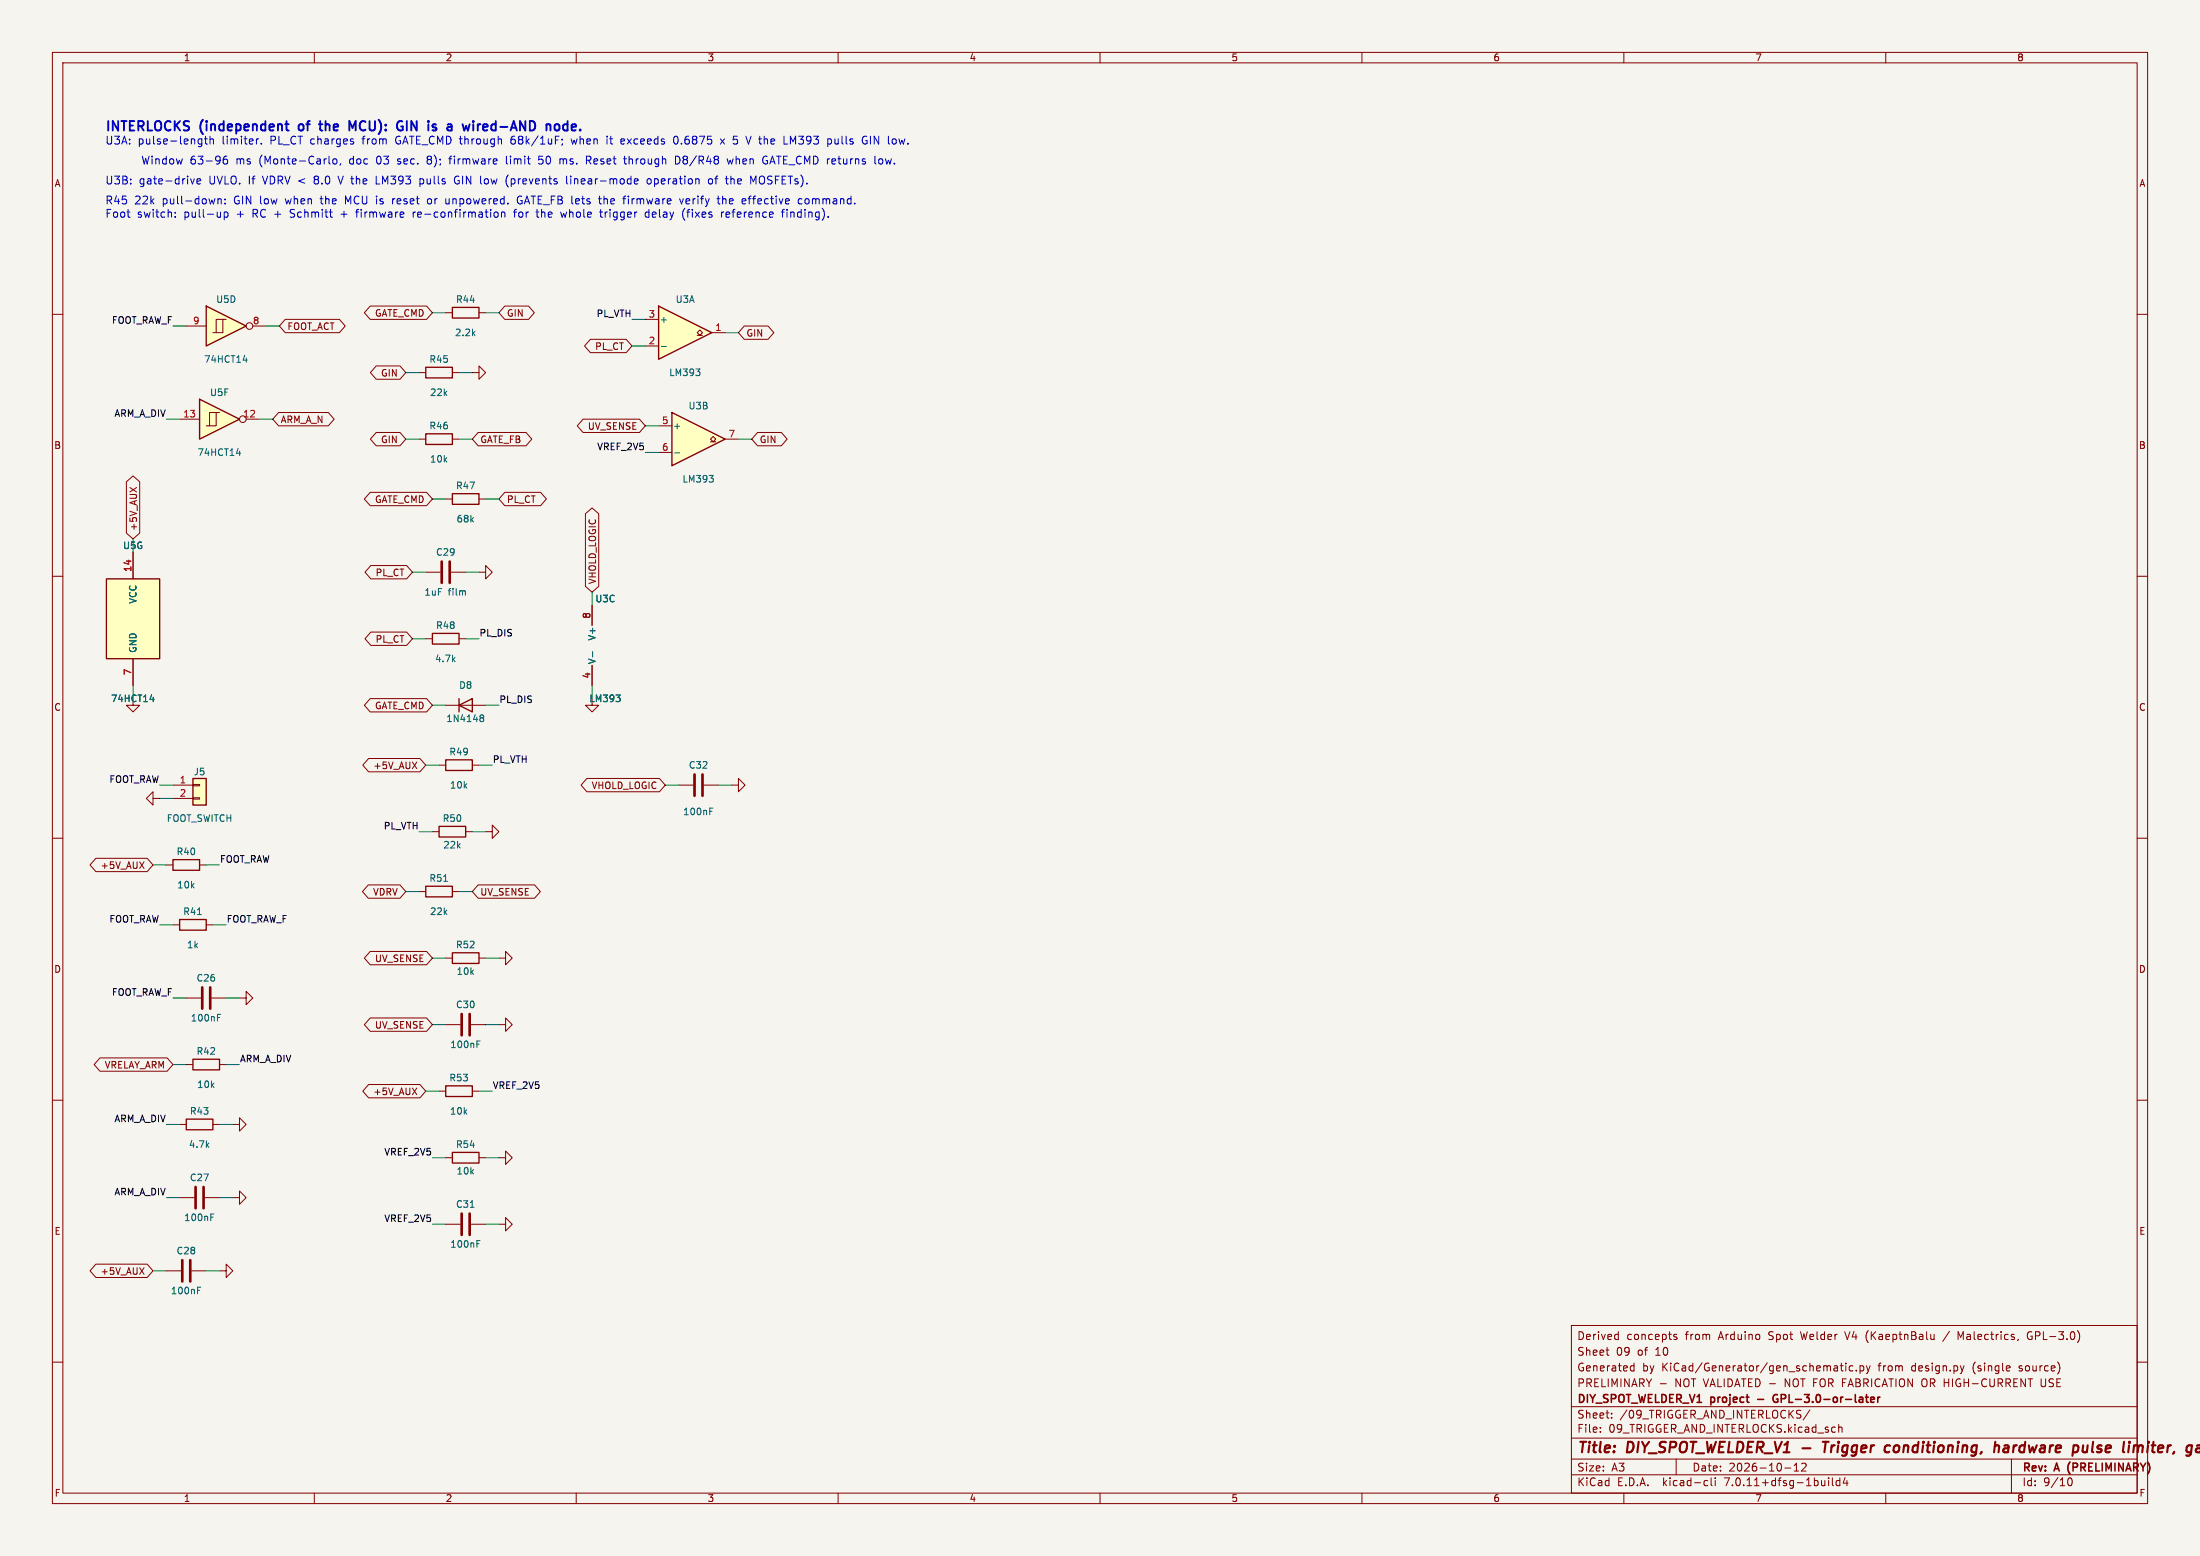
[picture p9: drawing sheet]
<svg xmlns="http://www.w3.org/2000/svg" width="420mm" height="297mm" viewBox="0 0 420 297" stroke-linecap="round" stroke-linejoin="round" font-family="sans-serif">
<path d="M0 0h420v297h-420z" fill="#f5f4ef" stroke="#f5f4ef" stroke-width=".19"/>
<g fill="none" stroke="#840000" stroke-width=".19">
<path d="M10 10h400v277h-400zM12 12h396v273h-396zM60 10v2M110 10v2M160 10v2M210 10v2M260 10v2M310 10v2M360 10v2M10 60h2M85.1 59.7h1.3M91.4 59.7h1.3"/>
<path d="M408 60h2M80 71.1h1.3M86.4 71.1h1.2M90.2 71.1h1.2v-1.2l1.3 1.2-1.3 1.3v-1.3M80 83.8h1.3M86.4 83.8h1.2M10 110h2M91.4 109.2h1.3v-1.2l1.3 1.2-1.3 1.3v-1.3M113 115.6v3.8M408 110h2M81.3 121.9h1.2M85.1 134.6h7.6"/>
<path d="M87.6 121.9h1.3M113 133.4v1.2h1.3l-1.3 1.3-1.2-1.3h1.2M113 127v3.8M10 160h2M29.2 152.4v-1.3l-1.3 1.3 1.3 1.3v-1.3h1.3M33 149.9h3.8M33 152.4h3.8M36.8 152.3h1.3v.2h-1.3zM36.8 149.7h1.3v.3h-1.3zM83.8 146.1h1.3M90.2 146.1h1.2M408 160h2"/>
<path d="M31.7 165.1h1.3M33 176.5h1.3M38.1 165.1h1.3M39.4 176.5h1.2M35.6 190.5h2.8M40.4 190.5h2.8M45.7 190.5h1.3v-1.3l1.3 1.3-1.3 1.3v-1.3M10 210h2M34.3 214.6h1.3M35.6 203.2h1.2M40.6 214.6h1.3M41.9 203.2h1.3"/>
<path d="M44.4 214.6h1.3v-1.2l1.3 1.2-1.3 1.3v-1.3M408 210h2M34.3 228.6h2.8M39.1 228.6h2.8M44.4 228.6h1.3v-1.3l1.3 1.3-1.3 1.3v-1.3M10 260h2M31.7 242.6h2.8M36.6 242.6h2.8M300 253h108v32h-108zM306.6 257.7h.6M307 258.7h.2M308.5 254.7l.4 .1"/>
<path d="M308.9 254.2v1.5M308.9 255.6l-.4 .1M319.5 255l.7 .4-.3 .3-.4-.1M320.1 254.8l-.4-.1-.2 .2M352.2 254.2l.5 1.5M369.2 255.5l-.4 .2M369.2 254.7v1M372.2 254.1l-1.3 1.9M374.3 255.3l-.5-1.1v1.5M385.3 255.6l-.1 .2M387.7 254.2a.75 .75 0 0 0-.7 .7 .75 .75 0 0 0 .7 .8M408 260h2"/>
<path d="M300 278.5h108M300 274.5h108M300 268.5h108M305.5 273.2v.2M305.5 272.5v.1M307.7 270.5v.2M307.7 269.8v.1M311.4 261.6h.5M311.4 260.8h.5M311.9 260.2v1.5M316.9 264.1h1.2M320 278.5v3"/>
<path d="M342.5 279.7l.4-.4v1.5M343.9 279.4l.6-.1 .2 .1 .1 .3-.9 1.1h.9M345.5 269.1l-1.3 1.9M351 271.9v1.5M351 272.5l.2-.1 .4 .1 .1 .9M351.3 260.7h.6M351.5 260.2v1.3l.4 .2M352.4 260.2v.1M352.4 260.7v1M353.7 260.8l-.4-.1-.3 .3 .2 .6h.5M354.4 261.5v.2M355.1 260.8l.4-.1 .3 .3-.1 .6h-.6"/>
<path d="M355.1 260.7v1.5M356.3 260.7l.4 1M356.7 261.7l-.4 .5M357 260.7l-.3 1M374.9 260.7l-.3 1M384 278.5v6.5M389.7 263.2v1.2l.2 .3h.3M60 285v2M110 285v2M160 285v2M210 285v2M260 285v2"/>
<path d="M300 281.5h108M310 285v2M325.6 282.6l.4 .1M326 283.5l-.4 .1M326.7 282.1v1.3l.2 .2M327.4 282.1v.1M327.4 282.6v1M340.7 280.2h1.2M342.5 280.8h.9M349.1 282.1v.1M349.1 282.6v1M349.8 282.1v1.3l.2 .2"/>
<path d="M351.2 282.7l-.4-.1-.3 .3 .2 .6h.5M351.2 282.1v1.5M352.2 282l-.3 1.1h.9M352.6 282.6v1M360 285v2M394.8 282.4l-.1 .3M395.5 282.4l.1 .6-.2 .5h-.5l-.2-.5"/>
</g>
<g fill="none" stroke="#840000" stroke-width=".4">
<path d="M348 275.2h1.1M348.5 275.2l-.2 2M360.3 275.9l.5 .1M360.7 277.1l-.2 .1M361.5 276.3v.7M380.8 276.1a.49 .49 0 0 1 .9 .1l-.2 1M380.9 275.2l-.2 2M383.2 275.9l-.6 .1M383.2 276.4h-.4a.4 .4 0 0 0-.4 .4 .4 .4 0 0 0 .3 .4l.6-.1M397.7 275.9l-.1 1.2a.57 .57 0 0 0 .8-.1M398.5 275.9l-.1 1.3M408 275.9l.2 .3"/>
<path d="M408.2 276.2a.5 .5 0 0 1 .8-.2v1.2M408.2 276.2l-.1 1"/>
</g>
<path d="M339.1 267h.3M339.2 266.2a.75 .75 0 0 0-.7 .7 .75 .75 0 0 0 .6 .8l.2-.1M356.1 266.7h.6M356.3 266.2v1.3l.4 .2M357.1 267.2l.7-.2v-.2l-.5-.1-.2 .2 .1 .7h.6M358.5 266.7v1M358.9 266.7l-.3 .1-.1 .2" fill="none" stroke="#840000" stroke-width=".3"/>
<path d="M36.8 148.6h2.6v5.1h-2.6z" fill="#ffffc2" stroke="#ffffc2" stroke-width=".19"/>
<path d="M86.4 58.7h5v2h-5zM81.3 70.1h5.1v2h-5.1zM81.3 82.8h5.1v2h-5.1zM82.5 120.9h5.1v2h-5.1zM87.6 134.6l2.6-1.2v2.5zM87.6 133.4v2.5M36.8 148.6h2.6v5.1h-2.6zM85.1 145h5.1v2.1h-5.1zM33 164.1h5.1v2h-5.1zM34.3 175.5h5.1v2h-5.1zM35.6 213.6h5v2h-5zM36.8 202.2h5.1v2h-5.1z" fill="none" stroke="#840000" stroke-width=".25"/>
<g fill="none" stroke="#006464" stroke-width=".19">
<path d="M91.7 137h.2M91.7 136.5h.4l.2 .1v.2l-.2 .2M91.9 137h.2M91.9 137l-.2 .1M92.1 137l.2 .3v.3l-.2 .1h-.4M113.1 124.4v1M117.6 132.7h.8l-.4 .4M118.3 133.3v.5M37.7 174.6h.7M41.5 194.2h.4M41.5 193.6h.6M40.2 232.3h.5"/>
<path d="M40.2 231.7h.7M37.7 246.3h.4M37.7 245.7h.6"/>
</g>
<path d="M38.6 188.5v4M40.1 188.5v4M37.3 226.6v4M38.9 226.6v4M34.8 240.5v4.1M36.3 240.5v4.1" fill="none" stroke="#840000" stroke-width=".51"/>
<path d="M128.3 78.7l10.1 5.1-10.1 5.1z" fill="#ffffc2"/>
<path d="M128.3 78.7l10.1 5.1-10.1 5.1z" fill="none" stroke="#840000" stroke-width=".25"/>
<path d="M125.7 81.3h2.6M125.7 86.4h2.6M135.6 84.3h.5l-.5-.5 .5-.5 .6 .5-.6 .5h.6M138.4 83.8h2.6M41.9 242.6h1.3v-1.3l1.2 1.3-1.2 1.2v-1.2" fill="none" stroke="#840000" stroke-width=".19"/>
<path d="M128.8 86.5h1M135.4 90.7h.8l-.5 .5M136.1 91.4v.5" fill="none" stroke="#006464" stroke-width=".19"/>
<path d="M125.7 58.4l10.2 5.1-10.2 5.1z" fill="#ffffc2"/>
<path d="M125.7 58.4l10.2 5.1-10.2 5.1zM86.4 94.2h5v2.1h-5zM86.4 220h5v2h-5z" fill="none" stroke="#840000" stroke-width=".25"/>
<path d="M123.2 66h2.5M123.2 61h2.5M133.1 64h.5l-.5-.5 .5-.5 .5 .5-.5 .5h.5M135.9 63.5h2.5M85.1 95.3h1.3M91.4 95.3h1.3M85.1 221h1.3M91.4 221h1.3M95.2 233.7h1.3v-1.3l1.3 1.3-1.3 1.2v-1.2M95.2 221h1.3v-1.3l1.3 1.3-1.3 1.2v-1.2" fill="none" stroke="#840000" stroke-width=".19"/>
<path d="M126.3 66.1h.9M132.8 70.4h.8l-.4 .5M133.6 71v.6" fill="none" stroke="#006464" stroke-width=".19"/>
<path d="M39.4 58.4l7.6 3.8-7.6 3.8z" fill="#ffffc2"/>
<path d="M39.4 58.4l7.6 3.8-7.6 3.8zM85.1 207.3h5.1v2h-5.1z" fill="none" stroke="#840000" stroke-width=".25"/>
<g fill="none" stroke="#840000" stroke-width=".19">
<path d="M35.6 62.2h3.8M42.5 61h-1.2v2.5M43.2 61h-.7v2.5h-1.9M48.3 62.2h2.5M83.8 208.3h1.3M90.2 208.3h1.2M85.1 233.7h2.8M89.9 233.7h2.8"/>
<circle cx="47.6" cy="62.2" r=".63"/>
</g>
<path d="M46.4 68.7h.8M47 68.3v.9M89.8 230.4h.7M91 237.4h.5M91 236.8h.7" fill="none" stroke="#006464" stroke-width=".19"/>
<path d="M88.1 231.6v4.1M89.7 231.6v4.1" fill="none" stroke="#840000" stroke-width=".51"/>
<path d="M38.1 76.2l7.6 3.8-7.6 3.8z" fill="#ffffc2"/>
<path d="M38.1 76.2l7.6 3.8-7.6 3.8zM20.3 110.5h10.2v15.2h-10.2zM83.8 157.7h5.1v2.1h-5.1zM81.3 169.2h5.1v2h-5.1zM86.4 181.9h5v2h-5z" fill="none" stroke="#840000" stroke-width=".25"/>
<g fill="none" stroke="#840000" stroke-width=".19">
<path d="M70.7 58.4h10.7l1.1 1.3-1.1 1.3h-10.7l-1.1-1.3zM96.4 58.4h4.5l1.1 1.3-1.1 1.3h-4.5l-1.2-1.3zM41.3 78.7h-1.3v2.6M41.9 78.7h-.6v2.6h-1.9M53.2 78.7h9.5l1.1 1.3-1.1 1.3h-9.5l-1.1-1.3zM54.5 61h10.3l1.1 1.2-1.1 1.3h-10.3l-1.2-1.3zM71.8 69.8h4.6l1.1 1.3-1.1 1.3h-4.6l-1.1-1.3zM112.7 64.8h6.8l1.1 1.2-1.1 1.3h-6.8l-1.1-1.3zM142.1 62.2h4.5l1.1 1.3-1.1 1.3h-4.5l-1.1-1.3zM24.1 92l1.3-1.2 1.3 1.2v9.8l-1.3 1.1-1.3-1.1zM34.3 80h3.8M47 80h2.5"/>
<path d="M70.7 94h10.7l1.1 1.3-1.1 1.2h-10.7l-1.1-1.2zM71.8 82.5h4.6l1.1 1.3-1.1 1.3h-4.6l-1.1-1.3zM91.3 82.5h9.1l1.1 1.3-1.1 1.3h-9.1l-1.1-1.3zM96.4 94h6.8l1.1 1.3-1.1 1.2h-6.8l-1.2-1.2zM111.3 80h10.8l1.1 1.3-1.1 1.3h-10.8l-1.1-1.3zM111.8 98.1l1.2-1.1 1.3 1.1v13.8l-1.3 1.1-1.2-1.1zM144.6 82.5h4.6l1.1 1.3-1.1 1.3h-4.6l-1.1-1.3zM25.4 105.4v5.1M70.8 107.9h6.8l1.1 1.3-1.1 1.3h-6.8l-1.1-1.3zM81.3 109.2h2.8M86.1 109.2h2.8M113 115.6v3.8"/>
<path d="M25.4 133.4v1.2h1.3l-1.3 1.3-1.3-1.3h1.3M25.4 125.7v5.1M70.7 133.3h10.7l1.1 1.3-1.1 1.3h-10.7l-1.1-1.3zM70.8 120.6h6.8l1.1 1.3-1.1 1.3h-6.8l-1.1-1.3zM113 127v3.8M70.4 144.8h9.8l1.1 1.3-1.1 1.2h-9.8l-1.1-1.2zM82.5 158.8h1.3M88.9 158.8h1.3M92.7 158.8h1.3v-1.3l1.2 1.3-1.2 1.2v-1.2M112 148.6h13.9l1.1 1.3-1.1 1.2h-13.9l-1.1-1.2zM129.5 149.9h2.8M134.4 149.9h2.8"/>
<path d="M139.7 149.9h1.3v-1.3l1.2 1.3-1.2 1.2v-1.2M18.3 163.8h9.8l1.1 1.3-1.1 1.3h-9.8l-1.1-1.3zM70.3 168.9h6.1l1.1 1.3-1.1 1.3h-6.1l-1.1-1.3zM80 170.2h1.3M86.4 170.2h1.2M91.3 168.9h10.7l1.2 1.3-1.2 1.3h-10.7l-1.1-1.3zM70.7 181.6h10.7l1.1 1.3-1.1 1.3h-10.7l-1.1-1.3zM70.7 194.3h10.7l1.1 1.3-1.1 1.3h-10.7l-1.1-1.3zM85.1 182.9h1.3M85.1 195.6h2.8M89.9 195.6h2.8M91.4 182.9h1.3"/>
<path d="M95.2 195.6h1.3v-1.3l1.3 1.3-1.3 1.3v-1.3M95.2 182.9h1.3v-1.3l1.3 1.3-1.3 1.3v-1.3M19.1 201.9h12.8l1.1 1.3-1.1 1.3h-12.8l-1.1-1.3zM70.4 207h9.8l1.1 1.3-1.1 1.3h-9.8l-1.1-1.3zM18.3 241.3h9.8l1.1 1.3-1.1 1.2h-9.8l-1.1-1.2z"/>
<circle cx="46.4" cy="80" r=".63"/>
</g>
<g fill="none" stroke="#006464" stroke-width=".19">
<path d="M45.1 86.5h.8M45.8 86.1v.8M88.8 112.8v.8M28.6 133.5h.8M29.2 133.1v.8M113.1 124.4v1M117.6 132.7h.8l-.4 .4M118.3 133.3v.5M135.5 154.9h.4M135.5 154.2h.6M84.7 168.2h.7M91 199.3h.5"/>
<path d="M91 198.7h.7"/>
</g>
<path d="M84.3 107.2v4.1M85.9 107.2v4.1M132.6 147.8v4.1M134.1 147.8v4.1M88.1 193.5v4.1M89.7 193.5v4.1" fill="none" stroke="#840000" stroke-width=".51"/>
<path d="M20.3 110.5h10.2v15.2h-10.2z" fill="#ffffc2" stroke="#ffffc2" stroke-width=".19"/>
<g fill="none" stroke="#0000c2" stroke-width=".19">
<path d="M36.4 34.1l.3 1 .4-1M36.5 30.2v1M36.5 30.5v.2M37.6 34.6l.7-.1-.1-.3-.4-.1-.2 .2 .1 .7h.5M38.4 26.5l.1 .1M38.5 26.5v1.2l-.3 .3M38.5 27.4l-.4 .1M39.2 26v1.3l.4 .2M40.1 26v1.5M40.3 26.5l-.2 .1M40.5 26.5l.2 .2v.8M41.6 37.9v1"/>
<path d="M41.6 38.1l.2-.2 .4 .1v.9M42.9 30.4h.3l.3 .3-.1 .5-.5 .1M43 38.8v.1M43 38v.1M43 29.8h.3M45.2 30.3v1M45.5 30.3l-.3 .2M49.2 26.5l-.1 .1M49.9 27.4v.1M50 29.6a1.72 1.72 0 0 0 0 2.3M63.8 30.3l.4 .1 .1 .2-.1 .6-.4 .1M64.5 33.6l.5 1.5"/>
<path d="M65 31.2l-.1 .3M66.5 38.5l-.5-1.1v1.5M67.3 30.3h-.3l-.3 .3 .1 .6 .5 .1M68.3 40l-.2 .2v1.3M71.8 33.6v1.5h.7M72 31l.2 .3 .4-.1M72.6 30l-.4-.2-.2 .3M75 37.9v1M75.4 37.9l-.3 .1-.1 .2M76.1 30.8l.4 .1v.2l-.2 .2h-.3M76.1 30.3l.4 .1M80.2 35h.5"/>
<path d="M80.2 34.2h.5M80.2 34.1v1.5M81.7 29.9l.4-.1 .2 .2 .1 .2-.3 .3M81.7 30.4l.1 .1M81.8 30.5h.3M81.8 30.5h-.1M82.1 30.5l.3 .2-.1 .5-.2 .1-.4-.1M82.2 38l-.3-.1-.3 .3 .1 .6 .2 .1h.3M85.7 30.3h.5M85.7 38.8l-.4 .1M85.7 37.9v1M86.1 29.8h.1"/>
<path d="M86.7 29.8v.2M86.7 30.3v1M87.4 34.5h.3M87.5 33.6a.75 .75 0 0 0-.8 .7 .75 .75 0 0 0 .7 .8l.2-.1M96.7 29.8v1.3l.2 .2M97 35.6v.1M97 33.4v.1M97.5 29.8v.2M97.5 30.3v1M97.8 26.1a1.01 1.01 0 0 0 0 1.4M97.8 26.6l-.3 .3M98.6 40l-.4 .2v1.3"/>
<path d="M99.4 38.3h.3M99.6 37.5a.74 .74 0 0 0-.9 .5 .74 .74 0 0 0 .5 .9l.5-.1M102.5 40v1.3l.4 .2M102.9 29.8h.7M102.9 30.5l.5-.1 .3 .3-.2 .5h-.6M104.3 30.1v.9M107.3 26.6v.1M107.4 27.4l-.2 .3M107.7 30.3h.3l.2 .2v.8M108.2 33.6v1.3l.2 .2M109 33.6v.2M109 34.1v1"/>
<path d="M109 26.5l.3 1 .3-.7M113.9 30.3h-.3l-.2 .2 .1 .7 .4 .1M114.1 30.7l-.7 .1M114.2 37.9h.6M114.5 38.9h.3M115.3 37.4v1.5M115.5 37.9l-.2 .2M115.9 26v.1M115.9 26.5v1M116.4 26.5h.6M118.6 27.4h.6M118.6 26.6l.4-.1 .2 .2"/>
<path d="M119.2 26.9l-.7 .1M120 37.4v.2M120 37.9v1M120.3 30.3h.2l.2 .2v.8M121.3 34.1l.4 .1 .1 .3-.7 .1M121.7 35l-.4 .1M123.6 34.3l.2-.2 .4 .2 .1 .5-.1 .2-.4 .1-.2-.1zM123.9 40v1.5M129.3 29.8a.81 .81 0 0 1 .5 .8 .81 .81 0 0 1-.5 .7M129.5 26.6l-.2-.5-.2-.1a.8 .8 0 0 0-.5 .7 .8 .8 0 0 0 .5 .8l.2-.1 .2-.5M129.7 37.9l.4 1 .4-1M130.7 30.5l-.3 .2 .1 .5 .2 .1 .4-.1"/>
<path d="M130.7 30.5h.3M130.7 39.8h.1M131 30.5h.1M131.1 29.9l-.4-.1-.2 .2-.1 .2 .3 .3M131.1 30.4l-.1 .1M131.5 37.9h-.3l-.2 .2v.8h.5M131.7 38.3l-.7 .1M135.3 34.3l.2-.2 .5 .2v.5l-.1 .2-.4 .1-.2-.1zM136.5 34.1h.5M136.7 33.7v1.4M137.5 26.5l.8 1M138 38.1l.2-.2 .3 .1 .1 .9"/>
<path d="M138 37.4v1.5M138.3 26.5l-.8 1M139.7 34.1h.3l.2 .2v.8M140 30.3l-.3 1-.3-.7-.3 .7M140.5 29.8v1.5M141.1 30.4l-.4-.1-.2 .2M142.8 37.9h.6M143.4 37.4l-.4 .2v1.3M145.2 33.7a1.06 1.06 0 0 0 0 1.3M147 31.3l.5-1.5 .5 1.5M147.1 30.9h.7M149.7 40l-.3 .2v1.3"/>
<path d="M150.2 40v.1M151.4 27.1l-.5-1.1v1.5M152.5 38h.6M152.5 38.9h.6M154.4 38.1l-.4-.2-.3 .3 .1 .7h.4l.2-.1M159.4 26.5v.8l.1 .1 .3 .1M165.2 26.9h.3v.5l-.3 .1M165.3 26l.2 .1M166.2 26v1.5M168.2 30.3l.3 .3v.4l-.3 .3M169 30.3l.3 1 .3-.7 .3 .7M33.5 41.3v.2"/>
<path d="M33.5 40.5v.2M42.1 40.5v1M42.1 41.3l-.1 .1M42.8 40.5v1.5M42.8 40.5h.4l.3 .3-.1 .6h-.6M67.9 40.5h.6M78.9 40.5v1M79.3 40.5h-.3l-.1 .3M94.3 40.8l.3-.3h.4l.1 .3-.1 .6-.4 .1-.3-.3M95.7 40.6l.3-.1h.3l.1 1M95.7 40.5v1M98 40.5h.6"/>
<path d="M102.3 40.5h.6M108.2 40.5l-.3 1-.3-.7-.3 .7M114.5 40.5h.5M114.7 41.3l.3 .2M115.5 40.5v1M115.6 40.6l-.1 .2M123.9 40.5h-.4l-.3 .3 .1 .6h.6M130.7 42h.1M131.1 40.5h.6M131.3 40.2v1.3M138.2 40.5l-.4 .1M139.2 40.5h-.4l-.2 .2 .1 .7h.5"/>
<path d="M139.3 40.8l-.7 .2M149.2 40.5h.5M150.2 40.5v1"/>
</g>
<g fill="none" stroke="#0000c2" stroke-width=".36">
<path d="M54.4 23.7h.7M54.8 24.8l.3 .1M57.1 23.9v.8M60.9 23.7h.7M61.1 23.1v1.6l.1 .1 .4 .1M66.7 23.1l.6 1.3 .6-1.3v1.8M77.7 23.1v1.8M88.3 23.7l.3 1.2 .4-.8 .3 .8M92.8 23.7h-.3l-.3 .3 .1 .8 .5 .1M93.1 24.1l-.9 .2M108.4 23.8l-.6-.1-.3 .4v.5l.2 .2h.7M108.4 23.1v1.8"/>
<path d="M109.7 23.7h-.3l-.3 .3 .1 .8 .5 .1M110 24.1l-.9 .2"/>
</g>
<g fill="none" stroke="#009600" stroke-width=".19">
<path d="M82.5 59.7h2.6M92.7 59.7h2.5M33 62.2h2.6M50.8 62.2h2.5M77.5 71.1h2.5M87.6 71.1h2.6M120.6 66h2.6M120.6 61h2.6M138.4 63.5h2.6M31.7 80h2.6M49.5 80h2.6M77.5 83.8h2.5"/>
<path d="M82.5 95.3h2.6M87.6 83.8h2.6M92.7 95.3h2.5M123.2 86.4h2.5M123.2 81.3h2.5M141 83.8h2.5M25.4 102.9v2.5M78.7 109.2h2.6M88.9 109.2h2.5M113 113v2.6M25.4 130.8v2.6M78.7 121.9h2.6"/>
<path d="M82.5 134.6h2.6M88.9 121.9h2.5M92.7 134.6h2.5M113 130.8v2.6M30.5 149.9h2.5M30.5 152.4h2.5M80 158.8h2.5M81.3 146.1h2.5M90.2 158.8h2.5M91.4 146.1h2.6M127 149.9h2.5M137.2 149.9h2.5"/>
<path d="M29.2 165.1h2.5M30.5 176.5h2.5M39.4 165.1h2.5M40.6 176.5h2.6M77.5 170.2h2.5M87.6 170.2h2.6M33 190.5h2.6M43.2 190.5h2.5M82.5 182.9h2.6M82.5 195.6h2.6M92.7 182.9h2.5M92.7 195.6h2.5"/>
<path d="M31.7 214.6h2.6M33 203.2h2.6M41.9 214.6h2.5M43.2 203.2h2.5M81.3 208.3h2.5M91.4 208.3h2.6M31.7 228.6h2.6M41.9 228.6h2.5M82.5 233.7h2.6M82.5 221h2.6M92.7 233.7h2.5M92.7 221h2.5"/>
<path d="M29.2 242.6h2.5M39.4 242.6h2.5"/>
</g>
<g font-size="2.8" fill="#840000">
<text x="301" y="277.9">Title:</text>
<text x="310.6" y="277.9">DIY_SPOT_WELDER_V1 -</text>
<text x="349.7" y="277.9">Trigger</text>
<text x="362.3" y="277.9">conditioning,</text>
<text x="383.9" y="277.9">hardware</text>
<text x="399.8" y="277.9">pulse</text>
<text x="410.1" y="277.9">limiter,</text>
</g>
<g font-size="2.5" fill="#0000c2">
<text x="20" y="25.2">INTERLOCKS</text>
<text x="38.3" y="25.2">(independent</text>
<text x="57.9" y="25.2">of</text>
<text x="62.6" y="25.2">the</text>
<text x="68.9" y="25.2">MCU):</text>
<text x="78.8" y="25.2">GIN</text>
<text x="85.4" y="25.2">is</text>
<text x="89.8" y="25.2">a</text>
<text x="93.6" y="25.2">wired-AND</text>
<text x="110.1" y="25.2">node.</text>
</g>
<g font-size="2.1" fill="#0000c2">
<text x="20" y="27.7">U3A:</text>
<text x="26.3" y="27.7">pulse-length</text>
<text x="42.5" y="27.7">limiter.</text>
<text x="51.8" y="27.7">PL_CT charges</text>
<text x="69.6" y="27.7">from</text>
<text x="76.1" y="27.7">GATE_CMD through</text>
<text x="98.4" y="27.7">68k/1uF;</text>
<text x="110.1" y="27.7">when</text>
<text x="117" y="27.7">it</text>
<text x="119.9" y="27.7">exceeds</text>
<text x="130.1" y="27.7">0.6875</text>
<text x="139.3" y="27.7">x</text>
<text x="141.8" y="27.7">5</text>
<text x="144.5" y="27.7">V the</text>
<text x="151.9" y="27.7">LM393</text>
<text x="160.4" y="27.7">pulls</text>
<text x="167.2" y="27.7">GIN low.</text>
<text x="20" y="35.3">U3B:</text>
<text x="26.5" y="35.3">gate-drive</text>
<text x="27.8" y="31.5">Window</text>
<text x="37.2" y="31.5">63-96</text>
<text x="40" y="35.3">UVLO. If</text>
<text x="46" y="31.5">ms</text>
<text x="50.5" y="35.3">VDRV &lt;</text>
<text x="50.6" y="31.5">(Monte-Carlo,</text>
<text x="60.5" y="35.3">8.0</text>
<text x="65.4" y="35.3">V the</text>
<text x="67.9" y="31.5">doc</text>
<text x="72.8" y="35.3">LM393</text>
<text x="73.2" y="31.5">03</text>
<text x="77.4" y="31.5">sec.</text>
<text x="81.3" y="35.3">pulls</text>
<text x="83.2" y="31.5">8);</text>
<text x="87.6" y="31.5">firmware</text>
<text x="88.1" y="35.3">GIN low</text>
<text x="98.2" y="35.3">(prevents</text>
<text x="98.6" y="31.5">limit</text>
<text x="104.9" y="31.5">50</text>
<text x="109.1" y="31.5">ms.</text>
<text x="109.9" y="35.3">linear-mode</text>
<text x="114.3" y="31.5">Reset</text>
<text x="121.8" y="31.5">through</text>
<text x="125.5" y="35.3">operation</text>
<text x="131.6" y="31.5">D8/R48</text>
<text x="137.4" y="35.3">of</text>
<text x="140.9" y="35.3">the</text>
<text x="141.8" y="31.5">when</text>
<text x="145.7" y="35.3">MOSFETs).</text>
<text x="148.7" y="31.5">GATE_CMD returns</text>
<text x="170.3" y="31.5">low.</text>
<text x="20" y="41.7">Foot</text>
<text x="20" y="39.1">R45</text>
<text x="25.7" y="39.1">22k</text>
<text x="26.2" y="41.7">switch:</text>
<text x="31" y="39.1">pull-down:</text>
<text x="35.2" y="41.7">pull-up</text>
<text x="44.8" y="39.1">GIN low</text>
<text x="45.3" y="41.7">+</text>
<text x="48.5" y="41.7">RC +</text>
<text x="54.9" y="39.1">when</text>
<text x="55.9" y="41.7">Schmitt</text>
<text x="61.8" y="39.1">the</text>
<text x="65.7" y="41.7">+</text>
<text x="66.6" y="39.1">MCU is</text>
<text x="68.9" y="41.7">firmware</text>
<text x="75.9" y="39.1">reset</text>
<text x="79.8" y="41.7">re-confirmation</text>
<text x="82.8" y="39.1">or</text>
<text x="86.4" y="39.1">unpowered.</text>
<text x="99.4" y="41.7">for</text>
<text x="100.2" y="39.1">GATE_FB lets</text>
<text x="103.8" y="41.7">the</text>
<text x="108.6" y="41.7">whole</text>
<text x="116.2" y="39.1">the</text>
<text x="116.3" y="41.7">trigger</text>
<text x="121" y="39.1">firmware</text>
<text x="125" y="41.7">delay</text>
<text x="131.9" y="39.1">verify</text>
<text x="132.2" y="41.7">(fixes</text>
<text x="139.3" y="39.1">the</text>
<text x="139.8" y="41.7">reference</text>
<text x="144.1" y="39.1">effective</text>
<text x="151.6" y="41.7">finding).</text>
<text x="155" y="39.1">command.</text>
</g>
<g font-size="2.1" fill="#840000">
<text x="301" y="256">Derived</text>
<text x="310.5" y="256">concepts</text>
<text x="321.8" y="256">from</text>
<text x="328.2" y="256">Arduino</text>
<text x="337.9" y="256">Spot</text>
<text x="344.2" y="256">Welder</text>
<text x="352.9" y="256">V4 (KaeptnBalu</text>
<text x="374.8" y="256">Malectrics,</text>
<text x="388.2" y="256">GPL-3.0)</text>
<text x="301" y="262">Generated</text>
<text x="301" y="259">Sheet</text>
<text x="308.5" y="259">09</text>
<text x="312.7" y="259">of</text>
<text x="313.5" y="262">by</text>
<text x="316.2" y="259">10</text>
<text x="317.3" y="262">KiCad/Generator/gen_schematic.py</text>
<text x="358.7" y="262">from</text>
<text x="365.2" y="262">design.py</text>
<text x="377" y="262">(single</text>
<text x="386" y="262">source)</text>
<text x="301" y="268.2">DIY_SPOT_WELDER_V1 project</text>
<text x="301" y="265">PRELIMINARY</text>
<text x="319.8" y="265">NOT VALIDATED -</text>
<text x="336.2" y="268.2">-</text>
<text x="339.8" y="268.2">GPL-3.0-or-later</text>
<text x="341.1" y="265">NOT FOR FABRICATION OR HIGH-CURRENT</text>
<text x="390.8" y="265">USE</text>
<text x="301" y="273.7">File:</text>
<text x="301" y="271">Sheet:</text>
<text x="307.1" y="273.7">09_TRIGGER_AND_INTERLOCKS.kicad_sch</text>
<text x="309.2" y="271">/09_TRIGGER_AND_INTERLOCKS/</text>
<text x="301" y="281.1">Size:</text>
<text x="307.6" y="281.1">A3</text>
<text x="323" y="281.1">Date:</text>
<text x="330" y="281.1">2026-10-12</text>
<text x="386" y="281.3">Rev:</text>
<text x="392.4" y="281.3">A</text>
<text x="395.4" y="281.3">(PRELIMINARY)</text>
<text x="301" y="283.9">KiCad</text>
<text x="308.7" y="283.9">E.D.A.</text>
<text x="317.6" y="283.9">kicad-cli</text>
<text x="329.5" y="283.9">7.0.11+dfsg-1build4</text>
<text x="386" y="283.9">Id:</text>
<text x="390.1" y="283.9">9/10</text>
</g>
<g font-size="1.8" fill="#840000">
<text x="35" y="11.9">1</text>
<text x="85" y="11.9">2</text>
<text x="135" y="11.9">3</text>
<text x="185" y="11.9">4</text>
<text x="235" y="11.9">5</text>
<text x="285" y="11.9">6</text>
<text x="335" y="11.9">7</text>
<text x="385" y="11.9">8</text>
<text x="10.3" y="35.9">A</text>
<text x="408.3" y="35.9">A</text>
<text x="54.8" y="63.2">FOOT_ACT</text>
<text x="71.5" y="60.6">GATE_CMD</text>
<text x="96.7" y="60.6">GIN</text>
<text x="142.4" y="64.5">GIN</text>
<text x="113.5" y="67">PL_CT</text>
<text x="72.6" y="72.1">GIN</text>
<text x="53.5" y="81">ARM_A_N</text>
<text x="112.1" y="82.2">UV_SENSE</text>
<text x="10.3" y="85.9">B</text>
<text x="72.6" y="84.8">GIN</text>
<text x="91.6" y="84.8">GATE_FB</text>
<text x="144.9" y="84.8">GIN</text>
<text x="408.2" y="85.9">B</text>
<text x="26.4" y="101.4" transform="rotate(-90 26.4 101.4)">+5V_AUX</text>
<text x="71.5" y="96.2">GATE_CMD</text>
<text x="96.7" y="96.2">PL_CT</text>
<text x="71.6" y="110.2">PL_CT</text>
<text x="114" y="111.6" transform="rotate(-90 114 111.6)">VHOLD_LOGIC</text>
<text x="71.6" y="122.9">PL_CT</text>
<text x="10.3" y="135.9">C</text>
<text x="71.5" y="135.6">GATE_CMD</text>
<text x="408.2" y="135.9">C</text>
<text x="71.2" y="147">+5V_AUX</text>
<text x="112.8" y="150.8">VHOLD_LOGIC</text>
<text x="19.1" y="166.1">+5V_AUX</text>
<text x="71.1" y="171.1">VDRV</text>
<text x="91.6" y="171.1">UV_SENSE</text>
<text x="10.3" y="185.9">D</text>
<text x="71.5" y="183.8">UV_SENSE</text>
<text x="408.2" y="185.9">D</text>
<text x="71.5" y="196.5">UV_SENSE</text>
<text x="19.9" y="204.2">VRELAY_ARM</text>
<text x="71.2" y="209.2">+5V_AUX</text>
<text x="10.3" y="235.9">E</text>
<text x="408.3" y="235.9">E</text>
<text x="19.1" y="243.5">+5V_AUX</text>
<text x="10.3" y="285.9">F</text>
<text x="35" y="286.9">1</text>
<text x="85" y="286.9">2</text>
<text x="135" y="286.9">3</text>
<text x="185" y="286.9">4</text>
<text x="235" y="286.9">5</text>
<text x="285" y="286.9">6</text>
<text x="335" y="286.9">7</text>
<text x="385" y="286.9">8</text>
<text x="408.3" y="285.9">F</text>
</g>
<g font-size="1.8" fill="#006464">
<text x="41.2" y="58">U5D</text>
<text x="87" y="58">R44</text>
<text x="128.9" y="58">U3A</text>
<text x="86.8" y="64.4">2.2k</text>
<text x="125.9" y="61.8">+</text>
<text x="38.9" y="69.4">74HCT14</text>
<text x="81.9" y="69.4">R45</text>
<text x="127.7" y="72">LM393</text>
<text x="40" y="75.8">U5F</text>
<text x="82" y="75.8">22k</text>
<text x="81.9" y="82.1">R46</text>
<text x="128.4" y="82.1">+</text>
<text x="131.3" y="78.3">U3B</text>
<text x="37.6" y="87.2">74HCT14</text>
<text x="82" y="88.5">10k</text>
<text x="87" y="93.6">R47</text>
<text x="130.2" y="92.3">LM393</text>
<text x="87.1" y="99.9">68k</text>
<text x="23.4" y="105">U5G</text>
<text x="83.1" y="106.3">C29</text>
<text x="80.9" y="113.9">1uF</text>
<text x="85.6" y="113.9">film</text>
<text x="26.3" y="115.3" transform="rotate(-90 26.3 115.3)">VCC</text>
<text x="113.6" y="115.2">U3C</text>
<text x="26.3" y="124.7" transform="rotate(-90 26.3 124.7)">GND</text>
<text x="83.1" y="120.2">R48</text>
<text x="113.9" y="122.4" transform="rotate(-90 113.9 122.4)">V+</text>
<text x="83" y="126.6">4.7k</text>
<text x="87.6" y="131.7">D8</text>
<text x="113.9" y="126.9" transform="rotate(-90 113.9 126.9)">V-</text>
<text x="21.1" y="134.2">74HCT14</text>
<text x="112.4" y="134.2">LM393</text>
<text x="85.1" y="138">1N4148</text>
<text x="36.9" y="148.2">J5</text>
<text x="85.7" y="144.4">R49</text>
<text x="131.4" y="146.9">C32</text>
<text x="85.8" y="150.7">10k</text>
<text x="130.3" y="155.8">100nF</text>
<text x="31.7" y="157.1">FOOT_SWITCH</text>
<text x="84.4" y="157.1">R50</text>
<text x="33.6" y="163.4">R40</text>
<text x="84.5" y="162.2">22k</text>
<text x="33.7" y="169.8">10k</text>
<text x="81.9" y="168.5">R51</text>
<text x="34.9" y="174.9">R41</text>
<text x="82" y="174.9">22k</text>
<text x="35.6" y="181.2">1k</text>
<text x="87" y="181.2">R52</text>
<text x="37.4" y="187.6">C26</text>
<text x="87.1" y="186.3">10k</text>
<text x="36.3" y="195.2">100nF</text>
<text x="87" y="192.6">C30</text>
<text x="37.4" y="201.5">R42</text>
<text x="85.9" y="200.3">100nF</text>
<text x="37.5" y="207.9">10k</text>
<text x="85.7" y="206.6">R53</text>
<text x="36.2" y="213">R43</text>
<text x="85.8" y="213">10k</text>
<text x="36" y="219.3">4.7k</text>
<text x="87" y="219.3">R54</text>
<text x="36.2" y="225.7">C27</text>
<text x="87.1" y="224.4">10k</text>
<text x="35.1" y="233.3">100nF</text>
<text x="87" y="230.7">C31</text>
<text x="33.6" y="239.6">C28</text>
<text x="85.9" y="238.4">100nF</text>
<text x="32.5" y="247.2">100nF</text>
</g>
<g font-size="1.8" fill="#0f0f0f">
<text x="21.3" y="61.9">FOOT_RAW_F</text>
<text x="113.8" y="60.6">PL_VTH</text>
<text x="21.7" y="79.7">ARM_A_DIV</text>
<text x="113.9" y="86">VREF_2V5</text>
<text x="91.4" y="121.6">PL_DIS</text>
<text x="95.2" y="134.3">PL_DIS</text>
<text x="20.8" y="149.5">FOOT_RAW</text>
<text x="94" y="145.7">PL_VTH</text>
<text x="73.2" y="158.4">PL_VTH</text>
<text x="41.9" y="164.8">FOOT_RAW</text>
<text x="20.8" y="176.2">FOOT_RAW</text>
<text x="43.2" y="176.2">FOOT_RAW_F</text>
<text x="21.3" y="190.2">FOOT_RAW_F</text>
<text x="45.7" y="202.9">ARM_A_DIV</text>
<text x="94" y="207.9">VREF_2V5</text>
<text x="21.7" y="214.3">ARM_A_DIV</text>
<text x="73.3" y="220.6">VREF_2V5</text>
<text x="21.7" y="228.3">ARM_A_DIV</text>
<text x="73.3" y="233.3">VREF_2V5</text>
</g>
<g font-size="1.8" fill="#a90000">
<text x="36.8" y="62">9</text>
<text x="48.2" y="62">8</text>
<text x="123.8" y="65.8">2</text>
<text x="123.8" y="60.7">3</text>
<text x="136.5" y="63.2">1</text>
<text x="34.9" y="79.8">13</text>
<text x="46.3" y="79.8">12</text>
<text x="126.3" y="81">5</text>
<text x="139" y="83.6">7</text>
<text x="126.3" y="86.1">6</text>
<text x="25.1" y="109.3" transform="rotate(-90 25.1 109.3)">14</text>
<text x="112.8" y="118.2" transform="rotate(-90 112.8 118.2)">8</text>
<text x="25.1" y="129" transform="rotate(-90 25.1 129)">7</text>
<text x="112.8" y="129.6" transform="rotate(-90 112.8 129.6)">4</text>
<text x="34.2" y="149.6">1</text>
<text x="34.2" y="152.1">2</text>
</g>
</svg>
